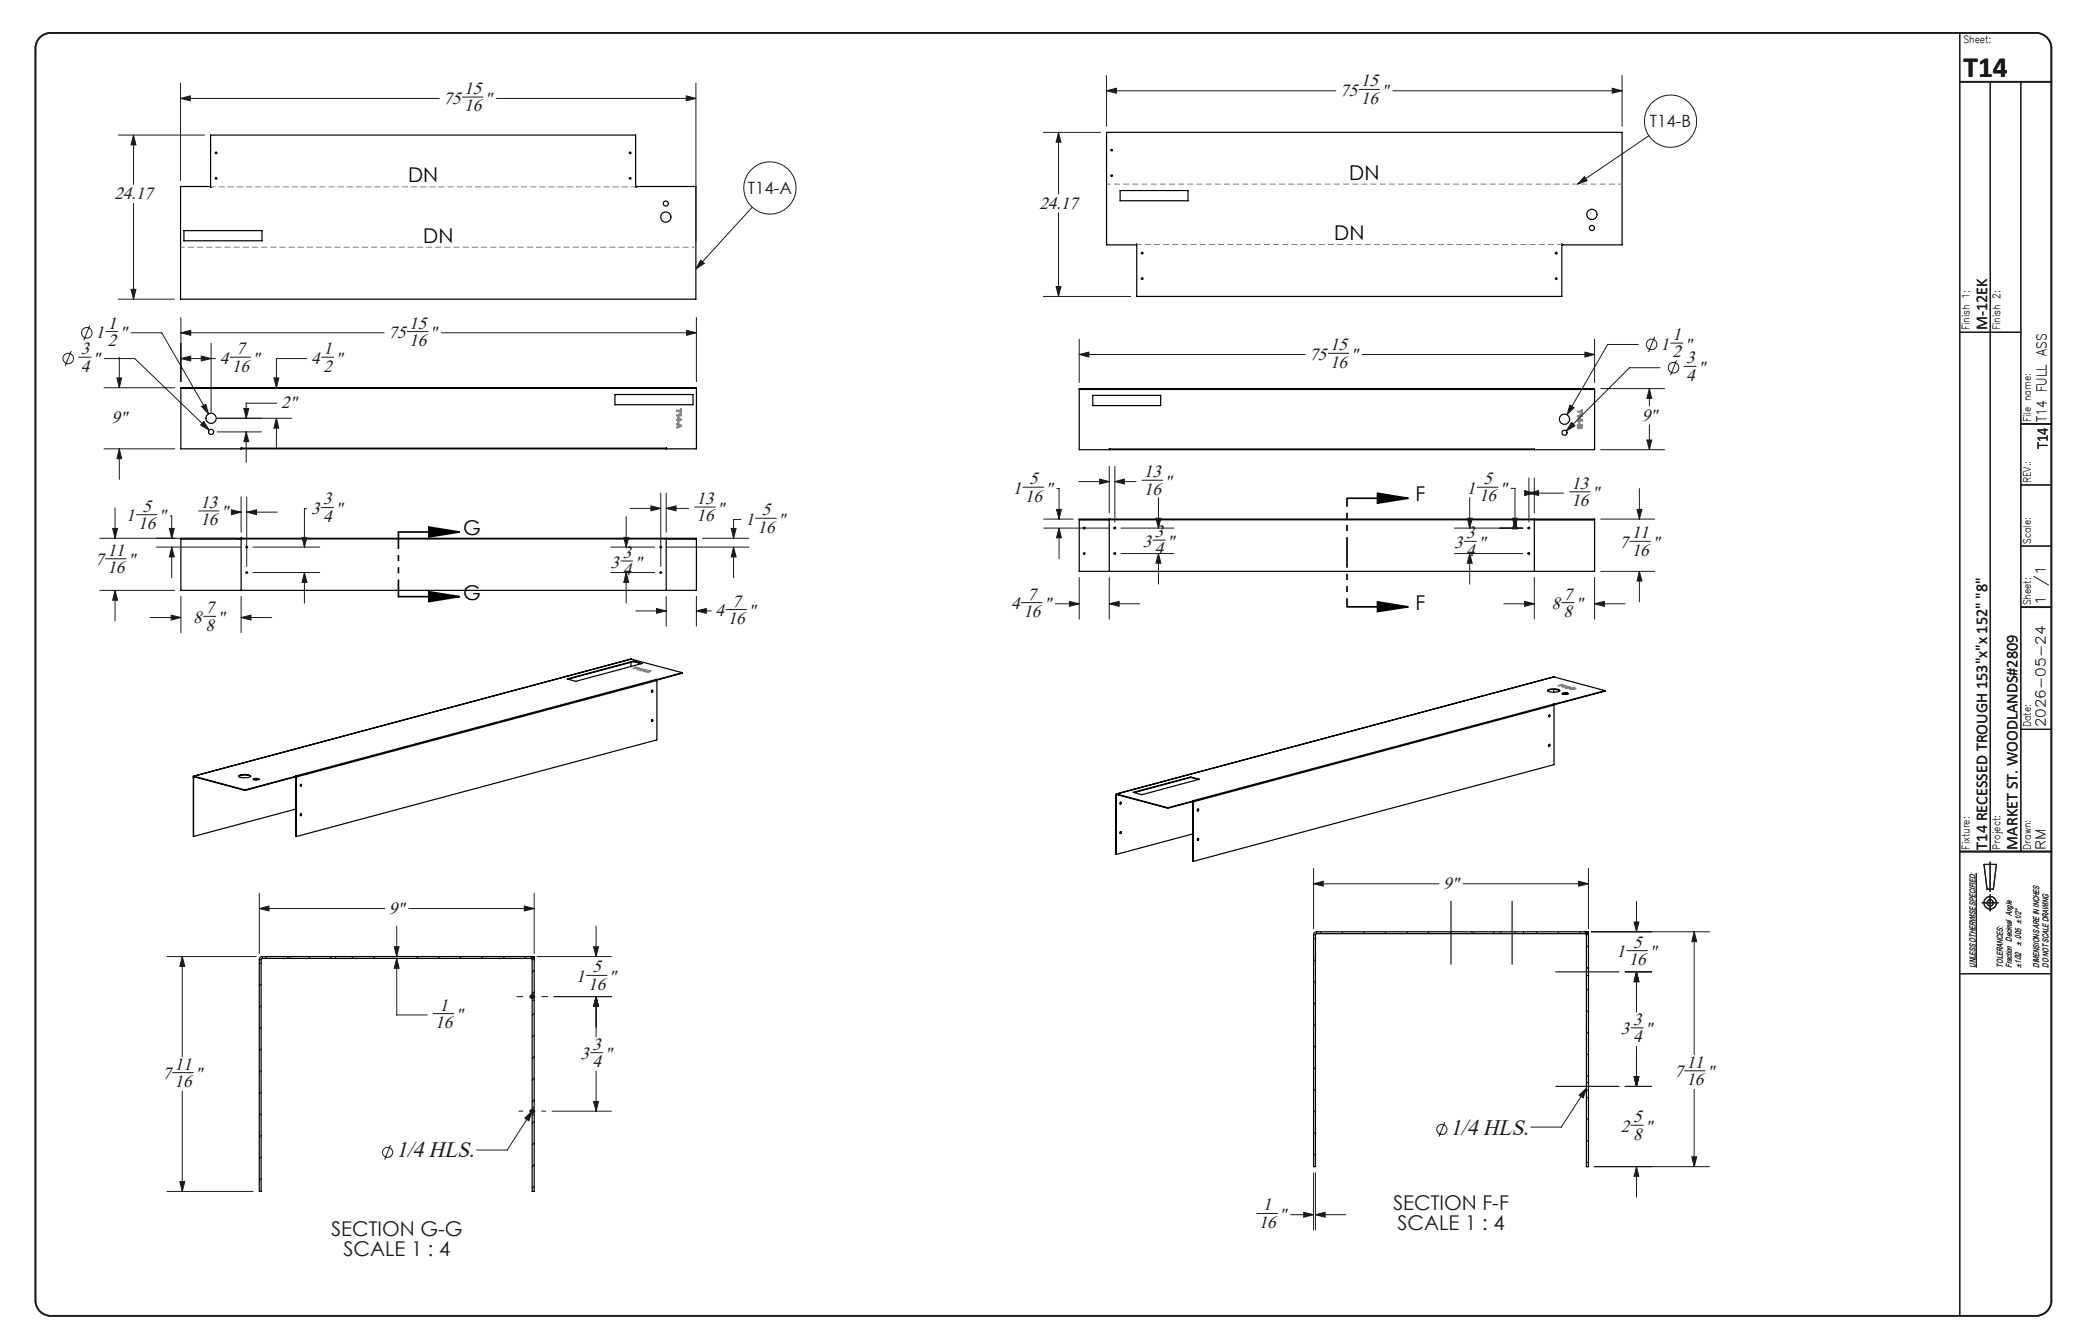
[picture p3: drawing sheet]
<svg xmlns="http://www.w3.org/2000/svg" width="432mm" height="279mm" viewBox="0 0 432 279" stroke-linecap="round" stroke-linejoin="round" font-family="sans-serif">
<g fill="none" stroke="#191924" stroke-width=".21">
<path d="M37.5 17.3v20.2M142.7 19.9l2 .6-2 .5zM144.7 17.3v32.8M230 18.9l2.1-.6v1.1zM230 15.7v10.5M230 18.9h47.7M282.5 18.6h4.3M289.6 18.9h47.6M335.2 18.3l2 .6-2 .5zM337.2 15.7v10.5M24.6 28.1h17.9M27.8 28.1l.5 2h-1.1z"/>
<path d="M27.8 28.1v10.2M37.5 20.5l2-.6v1.1zM37.5 20.5h53.8M96.1 20.2h4.3M103.2 20.5h41.5M216.9 27.5h11.9M220.1 27.5l.5 2.1h-1zM220.1 27.5v12.8M329.4 36.7l.6 .9-2 .7zM342.8 28.2l-14.8 10.1M27.8 42.3v19.9M145.7 54.1l.7 .7-1.7 1.1z"/>
<path d="M156.4 43.1l-11.7 12.8M219.6 59.6h1l-.5 2zM220.1 44.2v17.4M14.8 73l-1.3 3.1M16.4 74.3h2.5M18.7 67.6l-1.3 3.2M21.7 74.5h6.3l15.5 14.9M22 68.9h2.5M24.3 78.6h1l-.5 2zM24.6 62.2h11.7M24.8 74.3v6.3M27.2 60.1h1.1l-.5 2.1z"/>
<path d="M27.3 69.2h6.3l9.8 16.8M37.6 69.2l2.1-.5v1zM37.6 74.5l2.1-.5v1zM37.6 66v13.3M37.6 69.2h42.3M37.6 74.5h7.2M41.8 74l2.1 .5-2.1 .5zM43.9 71.4v14.3M47.8 74.3h4.3M56.9 78.6h1.1l-.5 2zM63.8 74.5h-6.3v6.1M66.9 74.3h2.5"/>
<path d="M84.7 68.9h4.3M91.7 69.2h53.1M142.7 68.7l2.1 .5-2.1 .5zM144.8 66v13.3M216.9 61.6h18.2M224.4 73.7l2-.5v1zM224.4 70.5v9M224.4 73.7h46.9M276.1 73.4h4.3M283.1 73.7h48.4M329.5 73.2l2 .5-2 .5zM331.5 70.5v9"/>
<path d="M340.6 71.6h-6.4l-8.4 14.6M344 70l-1.3 3.2M345.1 76.4h-6.3l-13.2 13.2M347.3 71.3h2.5M348.5 74.9l-1.2 3.1M350.1 76.2h2.5M21.6 80.6h14.7M21.6 93.3h14.7M24.8 93.3l.5 2.1h-1zM24.8 93.3v6.4M41.9 84.5l.9-.5 .6 2zM42.4 87.6l1.1 1.8-1.8-1z"/>
<path d="M45.2 87h15.4M45.2 89.8h9.2M50.7 84.9h1l-.5 2.1zM51.2 89.8l.5 2h-1zM51.2 89.8v6.3M57.5 87l.5 2h-1.1zM57.5 87v6.3M57.5 83.8h-6.3v3.2M228.6 99.6l2 .5-2 .5zM230.6 96.9v9.7M231.8 96.9v11.6M237.4 99.8h4.3"/>
<path d="M317.9 99.3v9.2M319 99.3v7.3M326.4 84.2l.8 .5-1.4 1.5zM326.7 87.8l.7 .7-1.8 1.1zM332.8 80.8h13.3M332.8 93.5h13.3M342.4 91.5h1l-.5 2zM342.9 80.8l.5 2h-1zM342.9 80.8v3.6M342.9 88.3v5.2M20.7 111.9h28.2M21.9 116.2h4.3"/>
<path d="M23.4 109.9h1l-.5 2zM23.9 105.6v6.3M28.4 107h4.2M32.5 113.7h17.5M35.2 109.9h1l-.5 2zM35.4 107.3h.3v4.6M35.7 113.7l.5 2.1h-1zM35.7 113.7v6.4M41.3 106.2h4.2M48.1 106l2 .5-2 .5zM48.3 106.5h1.8M50.1 103.3v7.3"/>
<path d="M51.3 106.5l2-.5v1zM51.3 103.3v14.5M51.3 106.5h6.3M52.6 113.7h13.9M52.6 119h13.9M62.8 111.7h1l-.5 2zM63.3 119l.5 2.1h-1zM63.3 119v6.4M63.7 105.8h-.4v7.9M66.8 105.5h2.5M127 113.7h9.1M127 119h9.1"/>
<path d="M129.1 116.6h2.5M129.7 111.7h1l-.5 2zM130.2 119l.5 2.1h-1zM130.2 107.4v6.3M130.2 119v6.4M131 105.7h6.4M135.3 105.2l2.1 .5-2.1 .5zM137.4 102.5v15.3M138.5 105.7l2-.5v1zM138.5 102.5v8.1M138.5 105.7h4.7M138.6 113.7h17.1"/>
<path d="M144.4 105.4h4.3M146 111.9h9.7M152 109.9h1l-.5 2zM152.5 113.7l.5 2.1h-1zM152.5 113.7v6.4M154.1 108h-1.6v3.9M157.1 107.7h4.3M212.7 101.3h4.3M217 109.8h13.5M217 107.9h6.1M219.6 105.9h1.1l-.5 2zM219.7 101.6h.5v6.3"/>
<path d="M220.2 109.8l.5 2h-1.1zM220.2 109.8v6.3M224.3 100.1h6.3M231.8 100.1l2-.5v1zM231.8 100.1h4.3M233 109.8h11M233 115.1h11M239.7 112.3h2.6M240.3 107.7h1l-.5 2.1zM240.8 115.1l.5 2h-1zM240.8 103.4v6.4M240.8 115.1v6.3"/>
<path d="M302.4 109.8h14.2M302.4 115.1h14.2M304.4 112.5h2.6M305 107.7h1.1l-.6 2.1zM305.5 115.1l.6 2h-1.1zM305.5 103.4v6.4M305.5 115.1v6.3M307.1 101.3h4.3M314.1 101.5h.9v8.3M314.4 107.7h1.1l-.5 2.1zM315 107.9l.5 2.1h-1.1zM317 102l2 .5-2 .5z"/>
<path d="M317.9 102.5l2-.5v1zM317.9 102.5h7.1M326.3 102.2h4.3M332.8 107.9h11.2M332.8 118.8h11.2M338.8 112.5h4.3M340.3 105.9h1l-.5 2zM340.8 118.8l.5 2h-1zM340.8 101.6v6.3M340.8 118.8v6.3M20.7 122.7h15.6M23.9 122.7l.5 2.1h-1z"/>
<path d="M23.9 122.7v6.4M31.3 128.4h6.3M35.6 127.9l2 .5-2 .5zM37.6 124v7.6M42.3 128.1h2.5M50.1 128.4l2.1-.5v1zM50.1 124v7.6M50.1 128.4h6.4M132.2 127h6.3M136.5 126.5l2 .5-2 .5zM138.5 124v6.2M144.8 127l2-.5v1z"/>
<path d="M144.8 124v6.2M144.8 127h3.1M150.9 126.7h4.3M212.3 125.3h4.3M219.4 125.5h5M222.3 125l2.1 .5-2.1 .5zM224.4 120.1v8.6M230.6 125.5l2.1-.5v1zM230.6 125.5h6.4M230.6 120.1v8.6M312.6 125.5h6.4M317 125l2 .5-2 .5z"/>
<path d="M319 120.1v8.6M324.7 125.3h2.5M331.5 125.5l2.1-.5v1zM331.5 120.1v8.6M331.5 125.5h6.4M34.7 198.9h18.6M37.9 198.9l.5 2h-1zM37.9 198.9v20.8M53.9 188.9l2-.6v1.1zM53.9 185.7v12.5M53.9 188.9h26.1M82 196.8h1l-.5 2.1z"/>
<path d="M82.5 199.2l.5 2.1h-1zM82.5 199.2v11.8h6.3M82.5 192.5v6.4M85 188.9h26.1M109 188.3l2.1 .6-2.1 .5zM111.1 185.7v12.5M111.7 198.9h15.4M123.4 196.8h1l-.5 2.1zM123.9 192.5v6.4M273.1 183.7l2-.5v1zM273.1 180.6v12.5M273.1 183.7h26.1"/>
<path d="M273.5 194.9l-.4 .4M273.5 199.4l-.4 .4M274.7 193.7l-.4 .4M279.2 193.7l-.4 .4M283.7 193.7l-.4 .4M288.2 193.7l-.4 .4M292.7 193.7l-.4 .4M297.1 193.7l-.3 .4M301.7 193.7l-.5 .4M304.2 183.7h26M306.1 193.7l-.3 .4M310.6 193.7l-.4 .4"/>
<path d="M315.1 193.7l-.4 .4M319.6 193.7l-.4 .4M324.1 193.7l-.4 .4M328.2 183.2l2 .5-2 .5zM328.6 193.7l-.4 .4M330.2 196.6l-.4 .4M330.2 180.6v12.5M330.8 193.7h24.6M338.2 197.6h4.3M339.7 191.7h1l-.5 2zM340.2 187.4v6.3M352.2 193.7l.5 2.1h-1z"/>
<path d="M352.2 193.7v25.6M410.9 181.5v19.6M90.1 210.7h4.3M115.2 207.2h11.9M121.9 202.8h4.3M122.8 218.8h2.5M123.9 207.2l.5 2h-1zM123.9 207.2v8.3M273.5 203.9l-.4 .4M273.5 208.4l-.4 .4M273.5 212.9l-.4 .4M273.5 217.4l-.4 .4"/>
<path d="M330.2 201l-.4 .4M330.2 205.6l-.4 .4M330.2 210l-.4 .4M330.2 214.5l-.4 .4M330.2 219l-.4 .4M337.9 202h5.5M339.1 213.7h2.5M340.2 202l.5 2.1h-1zM340.2 202v8.4M340.2 217.5v8.3M35.9 223h4.3M37.9 226.8v20.9"/>
<path d="M81.2 238.1l-1.2 3M109.1 232.4l1.5-1.4-.6 2zM110.6 231l-5.2 8.1h-6.3M114.8 231h12.3M123.4 229h1l-.5 2zM123.9 222.7v8.3M273.5 221.9l-.4 .4M273.5 226.4l-.4 .4M273.5 230.9l-.4 .4M273.5 235.4l-.4 .4M273.5 239.9l-.4 .3M300.4 233.3l-1.2 3"/>
<path d="M328.3 227.7l1.5-1.5-.7 2zM329.8 226.2l-5.2 8.1h-6.4M330.2 223.5l-.4 .4M330.2 228l-.4 .4M330.2 232.5l-.4 .4M330.2 237l-.4 .4M337.9 225.8h5.5M339.1 233.9h2.5M339.7 223.8h1l-.5 2zM350.2 222.6h4.3M352.2 226.4v16.1M34.7 247.7h17.9"/>
<path d="M37.4 245.6h1l-.5 2.1zM261.3 252.3h4.3M268.3 252.5h4.8M271 252l2.1 .5-2.1 .5zM273.1 243.8v11.9M273.5 252.5l2-.5v1zM273.5 243.8v11.9M273.5 252.5h6.3M330.2 241.5l-.4 .4M331.5 242.5h23.9M340.2 242.5l.5 2h-1zM340.2 242.5v6.4"/>
<path d="M351.7 240.5h1l-.5 2z"/>
<circle cx="160.1" cy="39.1" r="5.4"/>
<circle cx="347.3" cy="25.2" r="5.4"/>
<circle cx="14.2" cy="74.5" r="1.09"/>
<circle cx="18.1" cy="69.2" r="1.1"/>
<circle cx="343.4" cy="71.6" r="1.09"/>
<circle cx="347.9" cy="76.4" r="1.09"/>
<circle cx="80.6" cy="239.6" r="1.05"/>
<circle cx="299.8" cy="234.8" r="1.05"/>
</g>
<g fill="none" stroke="#191924" stroke-width=".25">
<path d="M407.4 6.8v266.7M413.8 17v160M420.1 17v160M407.4 69.1h12.7M420.1 113.5h6.4M420.1 100.8h6.4M420.1 151.6h6.4M407.4 177h19.1M412.5 179.7h2.5l-.6 5.2h-1.3zM413.7 179.2v6.1M301.7 187.4v13M314.4 187.4v13"/>
<path d="M412.1 187.7h3.3M413.7 186v3.4M323.5 202h13.1M407.4 202.4h19.1M323.5 225.8h13.1"/>
<circle cx="413.7" cy="187.7" r=".66"/>
<circle cx="413.8" cy="187.7" r="1.29"/>
</g>
<path d="M8.2 7.9a3.3 3.3 0 0 1 2.3-1.1h412.8a3.2 3.2 0 0 1 3.2 3.2v260.4a3.2 3.2 0 0 1-3.2 3.1h-412.8a3.2 3.2 0 0 1-3.1-3.1v-260.4a3.2 3.2 0 0 1 .8-2.1zM407.4 17h19.1M420.1 88.1h6.4M420.1 126.2h6.4M407.4 177h19.1" fill="none" stroke="#191924" stroke-width=".35"/>
<g fill="none" stroke="#000" stroke-width=".25">
<path d="M43.8 38.9h.1M43.8 38.8h-6.3v23.4h107.2v-23.4h-12.5M43.8 38.9v-10.8h88.4v10.8M132.2 38.9h.1M232.9 39.6h14.1v2.1h-14.1zM38.2 47.9h16.3v2.2h-16.3zM324.7 50.8h.1M324.7 50.8v10.8h-88.4v-10.8v.1h-6.3v-23.4h107.2v23.4h-12.5M37.6 80.8v-.2h107.2v.2M37.6 80.8v12.5h107.2v-12.5M37.6 80.8h107.2M50.1 93.2h.1"/>
<path d="M50.1 93.2v.1zM50.1 93.2h88.4M127.8 82h16.3v2.1h-16.3zM138.5 93.2v.1zM224.4 81v-.2h107.1v.2M224.4 81h107.1M224.4 81v12.5h107.1v-12.5M227.2 82.2h14.1v2.1h-14.1zM230.6 93.3h.1M230.6 93.3v.2zM230.6 93.3h88.4v.2M319 93.3v.2"/>
<path d="M37.6 112h.1M37.6 112h107.2M37.6 112v10.7h107.2v-10.7M37.6 112h12.5M50.1 111.9v10.8M50.1 112h.1M50.1 111.9h.1M50.1 111.9v.1M144.8 112l-6.3-.1v10.8M144.8 112h.1M224.4 107.9h107.1v10.9h-107.1zM230.6 107.9v.2"/>
<path d="M230.6 108h.1M230.6 107.9h.1M230.6 108l-6.2 .1h107.1l-12.5-.1M230.6 107.9v10.9M319 107.9v10.9M319 107.9v.1M131.2 137h.1M131.2 137.7v.9M131.2 137l-90.9 24.4M131.2 137l10.7 2.8M131.7 137.4v.1M131.7 137.5l-13.6 3.7"/>
<path d="M131.7 137.5l1.6 .5M141.9 139.8l-5.3 1.5M141.9 139.8l-5.3 1.6M117.9 141.1l13.8-3.7 1.8 .5-13.8 3.7zM135.6 143.5l-.1 .4M135.6 149.6l-.1 .4M136.4 141.3l.2 .2M136.4 141.3l-74.9 20M136.5 141.3h.1M136.5 141.4h.1M136.6 141.5l-75 20M136.6 141.3v.1"/>
<path d="M136.6 141.5v12.3l-75 20.1M321.7 143.6a2.92 2.92 0 0 1 2.5 0M321.8 143.4a2.88 2.88 0 0 1 2.5 .2 2.58 2.58 0 0 1-2.6-.1zM322.1 148.6l-.1 .4M322.1 154.7l-.1 .4M322.9 146.4l.2 .2M322.9 146.4l-74.9 20.1M323 146.4h.1M323 146.4h-.1M323 140.7h.1M323 143.3v.6M323 140.7l-90.9 24.4"/>
<path d="M323 140.7l10.7 2.9M323 146.5h.1M323.1 146.6l-75 20.1M323.1 146.6v12.4l-75 20.1M323.1 146.4v.1M324.8 144.2l.2-.2 1 .2a1.23 1.23 0 0 1-1.2 0zM324.8 144.3l.2-.2 1 .2M333.7 143.6l-10.6 2.8M333.7 143.6l-10.6 2.9M40.2 161.5h.2M40.2 161.5l.1 12.4M40.3 161.4l-.1 .1"/>
<path d="M40.3 161.5v12.4M40.3 161.5l10.6 2.8M40.3 161.4v.1M40.3 161.4l10.6 2.8M49.6 161.3a2.65 2.65 0 0 1 2.5 .1 2.83 2.83 0 0 1-2.5 0zM49.6 161.4a2.92 2.92 0 0 1 2.5 0M50.9 164.2v.1M52.6 162l.1-.1a.83 .83 0 0 1 1.1 .2l-.7 .1zM52.7 162l.3-.1 .9 .1M61.5 161.3v.1M61.5 161.3l.1 .1M61.5 161.5h.1"/>
<path d="M61.5 161.5l.1 12.4M61.5 168.2l-21.2 5.7M61.6 161.4v.1M61.6 161.4l-10.7 2.8M61.6 161.4l-10.7 2.9M61.6 161.5v12.4M62.5 163.1l.1 .1-.2 .2M62.5 169.2l.1 .1-.2 .2M232 165.2h.1M232 165.2l.1 12.4M232.1 165.2v12.4M232.1 165.1l-.1 .1"/>
<path d="M232.1 165.2h.1M232.1 165.1l10.7 2.8M232.1 165.2l10.7 2.8M232.1 165.1v.1M232.2 165.2h-.1M233 166.8v.2l-.1 .1M233 172.9v.2l-.1 .2M235.6 164.7l11.9-3.2 1.8 .5-11.9 3.2zM242.8 167.9v.1M247.5 161.5v.1M247.5 161.6l-11.7 3.2M247.5 161.6l1.7 .5"/>
<path d="M248 166.5h.1M248 166.7h.1M248 166.7l.1 12.4M248 173.4l-15.9 4.2M248.1 166.6v.1M248.1 166.5l-5.3 1.4M248.1 166.5l-5.3 1.5M248.1 166.7v12.4M249.1 168.2v.2l-.1 .2M249.1 174.3v.2l-.1 .2M110.4 198.9a.66 .66 0 0 1 .7 .6v48.2h-.5v-48.3l-.1-.2-56.1 .1-.1 48.4h-.4v-48.2a.6 .6 0 0 1 .6-.6h56.6l-.1 .3M329.6 193.7a.66 .66 0 0 1 .6 .6v48.2h-.4v-48.2l-.2-.2h-56l-.1 .2v48.2h-.4v-48.2a.6 .6 0 0 1 .6-.6h56.5v.4"/>
<circle cx="44.9" cy="37.1" r=".16"/>
<circle cx="44.9" cy="31.8" r=".16"/>
<circle cx="131" cy="37.1" r=".16"/>
<circle cx="131" cy="31.8" r=".16"/>
<circle cx="231.1" cy="31.2" r=".18"/>
<circle cx="231.1" cy="36.5" r=".18"/>
<circle cx="138.4" cy="45.1" r="1.06"/>
<circle cx="138.4" cy="42.3" r=".53"/>
<circle cx="237.5" cy="57.9" r=".19"/>
<circle cx="237.5" cy="52.6" r=".19"/>
<circle cx="323.5" cy="52.6" r=".19"/>
<circle cx="323.5" cy="57.9" r=".19"/>
<circle cx="330.9" cy="44.6" r="1.05"/>
<circle cx="330.9" cy="47.4" r=".52"/>
<circle cx="43.9" cy="89.8" r=".52"/>
<circle cx="43.9" cy="87" r="1.06"/>
<circle cx="325.3" cy="87.1" r="1.06"/>
<circle cx="325.3" cy="90" r=".53"/>
<circle cx="51.3" cy="119" r=".18"/>
<circle cx="51.3" cy="113.7" r=".18"/>
<circle cx="137.4" cy="119" r=".18"/>
<circle cx="137.4" cy="113.7" r=".18"/>
<circle cx="225.4" cy="109.8" r=".19"/>
<circle cx="225.4" cy="115.1" r=".19"/>
<circle cx="231.8" cy="115.1" r=".17"/>
<circle cx="231.8" cy="109.8" r=".17"/>
<circle cx="317.9" cy="115.1" r=".17"/>
<circle cx="317.9" cy="109.8" r=".17"/>
<circle cx="135.5" cy="143.7" r=".2"/>
<circle cx="135.5" cy="149.8" r=".18"/>
<circle cx="322.1" cy="148.8" r=".18"/>
<circle cx="322.1" cy="154.9" r=".2"/>
<circle cx="62.5" cy="163.3" r=".18"/>
<circle cx="62.5" cy="169.4" r=".18"/>
<circle cx="233" cy="173.1" r=".18"/>
<circle cx="233" cy="167" r=".19"/>
<circle cx="249.1" cy="174.5" r=".18"/>
<circle cx="249.1" cy="168.4" r=".18"/>
</g>
<g fill="none" stroke="#000" stroke-width=".21" stroke-dasharray="1.3 .6" stroke-linecap="butt">
<path d="M53.9 199.5h.4M54.6 199.2v-.4M60.3 199.2v-.4M69.8 199.2v-.4M110.4 198.8v.4M110.4 199.2h.6M273.5 194.3h-.4M273.7 193.7v.4M296.9 193.7v.4M306.4 194.1v-.4M312 193.7v.4M316.7 194.1v-.4"/>
<path d="M329.6 194.1v-.4M330.2 194.1h-.6M330.2 194.3h-.4M110.7 208h.4M111.1 206.4h-.4M329.8 202.8h.4M330.2 201.2h-.4M110.7 231.8h.4M111.1 230.2h-.4M329.8 226.6h.4M330.2 225h-.4"/>
</g>
<g fill="none" stroke="#000" stroke-width=".21">
<path d="M55.5 198.9l-.4 .3M60 198.9l-.4 .3M64.5 198.9l-.4 .3M69 198.9l-.4 .3M73.5 198.9l-.4 .3M78 198.9l-.4 .3M87 198.9l-.4 .3M91.4 198.9l-.3 .3M95.9 198.9l-.4 .3M100.4 198.9l-.4 .3M104.9 198.9l-.4 .3M109.4 198.9l-.4 .3"/>
<path d="M54.3 200.1l-.4 .4M54.3 204.6l-.4 .4M54.3 209.1l-.4 .4M54.3 213.6l-.4 .4M54.3 218.1l-.4 .4M111.1 201.7l-.5 .4M111.1 206.2l-.5 .4M111.1 210.7l-.5 .4M111.1 215.2l-.5 .4M111.1 219.7l-.5 .4M54.3 222.6l-.4 .4M54.3 227l-.4 .4"/>
<path d="M54.3 231.5l-.4 .4M54.3 236l-.4 .4M111.1 224.2l-.5 .4M111.1 228.7l-.5 .4M111.1 233.2l-.5 .3M111.1 237.6l-.5 .5M54.3 240.5l-.4 .4M54.3 245l-.4 .4M111.1 242.1l-.5 .4M111.1 246.6l-.5 .4"/>
</g>
<path d="M82.8 110.6h12.7M89.1 109.6l6.4 1-6.4 1zM280 103.6h12.7M286.4 102.6l6.3 1-6.3 1zM82.8 124h12.7M89.1 123l6.4 1-6.4 1.1zM280 126.2h12.7M286.4 125.1l6.3 1.1-6.3 .9z" fill="none" stroke="#000" stroke-width=".35"/>
<path d="M110.1 207.2h1.1M110.3 206.8l.7 .7M110.6 206.7v1M111 206.8l-.7 .7M110.1 231h1.1M110.3 230.6l.7 .8M110.6 230.5v1M111 230.6l-.7 .8" fill="none" stroke="#191924" stroke-width=".5"/>
<g fill="none" stroke="#808080" stroke-width=".25">
<path d="M140.7 86.3h.7l-.2-.3 .1-.1 .4 .5-1 .1zM140.7 88.1l.9 .2 .1 .3-1 .4v-.2l.2-.1v-.4h-.2zM140.7 85.3h.8l.1-.3 .1 .8h-.2v-.3h-.8zM140.9 86.7l.8 .6-.7 .1v.1l-.3-.1v-.2h.2zM141 87.6h.1v.4l-.2-.1zM141 86.9l.4 .3h-.4zM141.1 88.4l.4 .1-.4 .2zM327.9 85.5h.9v-.3h.1l.1 .7-.2 .1v-.3h-.8zM327.9 86.5l.7-.1-.1-.2 .2-.1 .3 .5h-1zM328 88.3h.9l.1 .5a.27 .27 0 0 1-.2 .2 .27 .27 0 0 1-.3-.1l-.1 .2-.4-.1zM328.2 88.5h.2v.4l-.2-.1zM328.2 86.9l.7 .4 .1 .2h-.7v.2l-.3-.2z"/>
<path d="M328.3 87.7l.1 .1v.4l-.2-.2zM328.3 87.1l.4 .2h-.4zM328.6 88.5h.2v.3h-.2zM131.6 139l.7-.2-.2-.1 .8 .2zM132.4 139.2l.6-.2h-.3h.7zM133 139.2h1.2l-.5 .2h-.5l.1-.1zM133.3 139.2h.5zM133.8 139.4l.4 .1zM134 139.6l1.2-.1-.4 .3zM134.5 139.6l.5-.1zM323.9 142.5l.7-.1-.3-.1 .8 .2zM324.9 142.6h.7l-.9 .2 .6-.2z"/>
<path d="M325.3 142.8h1.1l-.5 .2h-.4l.1-.1zM325.5 142.8h.6zM326.1 143l.4 .1zM326.3 143.2l.9-.2 .4 .2-.9 .1zM326.6 143.2l.5 .1zM327 143.1l.4 .1z"/>
</g>
<path d="M82.8 110.6v13.4" fill="none" stroke="#000" stroke-width=".35" stroke-dasharray="6.3 1.3 1.3 1.3 1.3 1.3" stroke-dashoffset="2.8" stroke-linecap="butt"/>
<path d="M280 103.6v22.5" fill="none" stroke="#000" stroke-width=".35" stroke-dasharray="6.3 1.3 1.3 1.3 1.3 1.3" stroke-dashoffset="4.6" stroke-linecap="butt"/>
<path d="M107.4 207.2h6.5" fill="none" stroke="#191924" stroke-width=".21" stroke-dasharray="15.2 1.3 1.3 1.3" stroke-dashoffset="13.9" stroke-linecap="butt"/>
<path d="M107.8 231h5.7" fill="none" stroke="#191924" stroke-width=".21" stroke-dasharray="15.2 1.3 1.3 1.3" stroke-dashoffset="14.3" stroke-linecap="butt"/>
<path d="M230.1 38.3h107.1M144.7 51.4h-107.2" fill="none" stroke="#808080" stroke-width=".21" stroke-dasharray="1.3 .6" stroke-dashoffset=".4" stroke-linecap="butt"/>
<path d="M43.8 38.8h88.4M324.7 50.8h-88.4" fill="none" stroke="#808080" stroke-width=".21" stroke-dasharray="1.3 .6" stroke-dashoffset=".3" stroke-linecap="butt"/>
<path d="M89.1 109.6l6.4 1-6.4 1zM89.1 123l6.4 1-6.4 1.1zM286.4 102.6l6.3 1-6.3 1zM286.4 125.1l6.3 1.1-6.3 .9z" fill="#000"/>
<g fill="#191924">
<path d="M142.7 19.9l2 .6-2 .5zM37.5 20.5l2-.6v1.1zM27.2 60.1h1.1l-.5 2.1zM27.8 28.1l.5 2h-1.1zM219.6 59.6h1l-.5 2zM220.1 27.5l.5 2.1h-1zM335.2 18.3l2 .6-2 .5zM230 18.9l2.1-.6v1.1z"/>
<path d="M109.1 232.4l1.5-1.4-.6 2zM328.3 227.7l1.5-1.5-.7 2z"/>
<path d="M145.7 54.1l.7 .7-1.7 1.1zM329.4 36.7l.6 .9-2 .7z"/>
<path d="M24.3 78.6h1l-.5 2zM24.8 93.3l.5 2.1h-1zM142.7 68.7l2.1 .5-2.1 .5zM37.6 69.2l2.1-.5v1zM41.9 84.5l1.5 1.5-.6-2zM42.4 87.6l-.7 .8 1.8 1zM57.5 87l.5 2h-1.1zM56.9 78.6h1.1l-.5 2zM50.7 84.9h1l-.5 2.1zM51.2 89.8l.5 2h-1zM41.8 74l2.1 .5-2.1 .5zM37.6 74.5l2.1-.5v1zM123.9 207.2l.5 2h-1zM123.4 229h1l-.5 2zM123.9 207.2l.5 2h-1zM123.4 196.8h1l-.5 2.1zM329.5 73.2l2 .5-2 .5zM224.4 73.7l2-.5v1zM342.9 80.8l.5 2h-1zM342.4 91.5h1l-.5 2zM326.4 84.2l-.6 2 1.4-1.5zM326.7 87.8l-1.1 1.8 1.8-1.1z"/>
<path d="M35.2 109.9h1l-.5 2zM35.7 113.7l.5 2.1h-1zM62.8 111.7h1l-.5 2zM63.3 119l.5 2.1h-1zM51.3 106.5l2-.5v1zM48.1 106l2 .5-2 .5zM50.1 128.4l2.1-.5v1zM35.6 127.9l2 .5-2 .5zM136.5 126.5l2 .5-2 .5zM144.8 127l2-.5v1zM135.3 105.2l2.1 .5-2.1 .5zM138.5 105.7l2-.5v1zM129.7 111.7h1l-.5 2zM130.2 119l.5 2.1h-1zM152.5 113.7l.5 2.1h-1zM152 109.9h1l-.5 2zM23.4 109.9h1l-.5 2zM23.9 122.7l.5 2.1h-1zM109 188.3l2.1 .6-2.1 .5zM53.9 188.9l2-.6v1.1zM37.9 198.9l.5 2h-1zM37.4 245.6h1l-.5 2.1zM82 196.8h1l-.5 2.1zM82.5 199.2l.5 2.1h-1zM331.5 125.5l2.1-.5v1zM317 125l2 .5-2 .5zM230.6 125.5l2.1-.5v1zM222.3 125l2.1 .5-2.1 .5zM240.3 107.7h1l-.5 2.1zM240.8 115.1l.5 2h-1zM231.8 100.1l2-.5v1zM228.6 99.6l2 .5-2 .5zM220.2 109.8l.5 2h-1.1zM219.6 105.9h1.1l-.5 2zM305 107.7h1.1l-.6 2.1zM305.5 115.1l.6 2h-1.1zM317.9 102.5l2-.5v1zM317 102l2 .5-2 .5zM314.4 107.7h1.1l-.5 2.1zM315 107.9l.5 2.1h-1.1zM340.3 105.9h1l-.5 2zM340.8 118.8l.5 2h-1zM340.2 202l.5 2.1h-1zM339.7 223.8h1l-.5 2zM340.2 202l.5 2.1h-1zM339.7 191.7h1l-.5 2zM339.7 223.8h1l-.5 2zM340.2 242.5l.5 2h-1zM351.7 240.5h1l-.5 2zM352.2 193.7l.5 2.1h-1zM273.1 183.7l2-.5v1zM328.2 183.2l2 .5-2 .5zM271 252l2.1 .5-2.1 .5zM273.5 252.5l2-.5v1z"/>
</g>
<text font-size="6.1" fill="#191924" x="408.2" y="16.1">T14</text>
<g font-size="4.7" fill="#191924">
<text x="301.5" y="235.8">1/4 HLS.</text>
<text x="82.3" y="240.6">1/4 HLS.</text>
</g>
<g font-size="4.2">
<text x="84.8" y="37.9">DN</text>
<text x="280.5" y="37.3">DN</text>
<text x="88" y="50.5">DN</text>
<text x="277.4" y="49.9">DN</text>
<text x="294.3" y="104.3">F</text>
<text x="96.3" y="111.3">G</text>
<text x="96.3" y="124.7">G</text>
<text x="294.3" y="126.8">F</text>
</g>
<g font-size="4.2" fill="#191924">
<text x="289.6" y="251.6">SECTION F-F</text>
<text x="68.9" y="257">SECTION G-G</text>
<text x="290.5" y="255.8">SCALE 1 : 4</text>
<text x="71.4" y="261.2">SCALE 1 : 4</text>
</g>
<g font-size="3.7" fill="#191924">
<text x="282.9" y="18">15</text>
<text x="92.2" y="21.6">75</text>
<text x="96.5" y="23.2">16</text>
<text x="96.5" y="19.6">15</text>
<text x="100.8" y="21.6">&quot;</text>
<text x="278.6" y="20">75</text>
<text x="282.9" y="21.6">16</text>
<text x="287.2" y="20">&quot;</text>
<text x="23.8" y="41.4">24.17</text>
<text x="216.1" y="43.4">24.17</text>
<text x="19.9" y="70.3">1</text>
<text x="22.4" y="71.9">2</text>
<text x="22.4" y="68.3">1</text>
<text x="24.9" y="70.3">&quot;</text>
<text x="80.8" y="70.3">75</text>
<text x="85.1" y="68.3">15</text>
<text x="85.1" y="71.9">16</text>
<text x="89.4" y="70.3">&quot;</text>
<text x="347.7" y="70.7">1</text>
<text x="16.8" y="77.2">4</text>
<text x="16.8" y="73.6">3</text>
<text x="19.3" y="75.6">&quot;</text>
<text x="45.7" y="75.6">4</text>
<text x="48.2" y="77.2">16</text>
<text x="49.1" y="73.6">7</text>
<text x="52.5" y="75.6">&quot;</text>
<text x="64.7" y="75.6">4</text>
<text x="67.2" y="77.2">2</text>
<text x="67.2" y="73.6">1</text>
<text x="69.8" y="75.6">&quot;</text>
<text x="272.2" y="74.8">75</text>
<text x="276.5" y="72.8">15</text>
<text x="276.5" y="76.4">16</text>
<text x="280.8" y="74.8">&quot;</text>
<text x="345.2" y="72.7">1</text>
<text x="347.7" y="74.3">2</text>
<text x="350.2" y="72.7">&quot;</text>
<text x="350.5" y="75.5">3</text>
<text x="353" y="77.5">&quot;</text>
<text x="350.5" y="79.2">4</text>
<text x="23.2" y="87.9">9&quot;</text>
<text x="58.5" y="84.9">2&quot;</text>
<text x="341.3" y="87.4">9&quot;</text>
<text x="214" y="100.7">5</text>
<text x="237.8" y="99.2">13</text>
<text x="242.1" y="101.2">&quot;</text>
<text x="308.4" y="100.6">5</text>
<text x="326.7" y="101.6">13</text>
<text x="29.6" y="106.4">5</text>
<text x="41.7" y="105.6">13</text>
<text x="46" y="107.6">&quot;</text>
<text x="64.7" y="106.9">3</text>
<text x="67.2" y="104.9">3</text>
<text x="69.7" y="106.9">&quot;</text>
<text x="144.8" y="104.8">13</text>
<text x="149.1" y="106.8">&quot;</text>
<text x="158.4" y="107.1">5</text>
<text x="210.6" y="102.7">1</text>
<text x="213.1" y="104.3">16</text>
<text x="217.4" y="102.7">&quot;</text>
<text x="237.8" y="102.8">16</text>
<text x="305" y="102.6">1</text>
<text x="307.5" y="104.3">16</text>
<text x="311.8" y="102.6">&quot;</text>
<text x="326.7" y="105.2">16</text>
<text x="331" y="103.6">&quot;</text>
<text x="26.2" y="108.4">1</text>
<text x="28.8" y="110">16</text>
<text x="33" y="108.4">&quot;</text>
<text x="41.7" y="109.2">16</text>
<text x="67.2" y="108.5">4</text>
<text x="144.8" y="108.4">16</text>
<text x="155" y="109.1">1</text>
<text x="157.5" y="110.7">16</text>
<text x="161.8" y="109.1">&quot;</text>
<text x="237.6" y="113.7">3</text>
<text x="240.1" y="111.7">3</text>
<text x="242.6" y="113.7">&quot;</text>
<text x="302.3" y="113.9">3</text>
<text x="304.8" y="111.9">3</text>
<text x="307.4" y="113.9">&quot;</text>
<text x="336.7" y="113.9">7</text>
<text x="339.2" y="111.9">11</text>
<text x="343.5" y="113.9">&quot;</text>
<text x="19.8" y="117.5">7</text>
<text x="22.3" y="119.1">16</text>
<text x="22.3" y="115.5">11</text>
<text x="26.6" y="117.5">&quot;</text>
<text x="126.9" y="118">3</text>
<text x="129.5" y="116">3</text>
<text x="129.5" y="119.6">4</text>
<text x="132" y="118">&quot;</text>
<text x="240.1" y="115.3">4</text>
<text x="304.8" y="115.5">4</text>
<text x="339.2" y="115.5">16</text>
<text x="213.6" y="124.6">7</text>
<text x="325.1" y="124.6">7</text>
<text x="40.2" y="129.5">8</text>
<text x="42.7" y="131.1">8</text>
<text x="42.7" y="127.5">7</text>
<text x="45.2" y="129.5">&quot;</text>
<text x="148.8" y="128.1">4</text>
<text x="151.3" y="129.7">16</text>
<text x="152.2" y="126.1">7</text>
<text x="155.6" y="128.1">&quot;</text>
<text x="210.2" y="126.6">4</text>
<text x="212.8" y="128.2">16</text>
<text x="217" y="126.6">&quot;</text>
<text x="322.5" y="126.6">8</text>
<text x="325.1" y="128.2">8</text>
<text x="327.6" y="126.6">&quot;</text>
<text x="300" y="184.8">9&quot;</text>
<text x="80.9" y="190">9&quot;</text>
<text x="339.5" y="197">5</text>
<text x="123.2" y="202.1">5</text>
<text x="336.1" y="199">1</text>
<text x="338.6" y="200.6">16</text>
<text x="342.9" y="199">&quot;</text>
<text x="119.8" y="204.1">1</text>
<text x="122.3" y="205.7">16</text>
<text x="126.6" y="204.1">&quot;</text>
<text x="90.5" y="213.7">16</text>
<text x="91.4" y="210.1">1</text>
<text x="94.8" y="212.1">&quot;</text>
<text x="337" y="215.1">3</text>
<text x="339.5" y="213.1">3</text>
<text x="342" y="215.1">&quot;</text>
<text x="120.7" y="220.2">3</text>
<text x="123.2" y="218.2">3</text>
<text x="123.2" y="221.8">4</text>
<text x="125.7" y="220.2">&quot;</text>
<text x="339.5" y="216.7">4</text>
<text x="350.6" y="222">11</text>
<text x="33.8" y="224.4">7</text>
<text x="36.3" y="226">16</text>
<text x="36.3" y="222.4">11</text>
<text x="40.6" y="224.4">&quot;</text>
<text x="348.1" y="224">7</text>
<text x="350.6" y="225.6">16</text>
<text x="354.9" y="224">&quot;</text>
<text x="339.5" y="233.3">5</text>
<text x="337" y="235.3">2</text>
<text x="339.5" y="236.9">8</text>
<text x="342" y="235.3">&quot;</text>
<text x="262.6" y="251.6">1</text>
<text x="261.7" y="255.2">16</text>
<text x="266" y="253.6">&quot;</text>
</g>
<g font-size="3.5" fill="#191924">
<text x="343" y="26.4">T14-B</text>
<text x="155.5" y="40.3">T14-A</text>
</g>
<g font-size="3.4" fill="#191924">
<text x="413.1" y="68.7" transform="rotate(-90 413.1 68.7)">M-12EK</text>
<text x="425.7" y="93.4" transform="rotate(-90 425.7 93.4)">T14</text>
<text x="413.1" y="176.6" transform="rotate(-90 413.1 176.6)">T14 RECESSED TROUGH 153&quot;x&quot;x 152&quot; &quot;8&quot;</text>
<text x="419.4" y="176.6" transform="rotate(-90 419.4 176.6)">MARKET ST. WOODLANDS#2809</text>
</g>
<g font-size="2.8" fill="#191924">
<text x="425.5" y="87.7" transform="rotate(-90 425.5 87.7)">T14 FULL ASS</text>
<text x="425.2" y="125.8" transform="rotate(-90 425.2 125.8)">1</text>
<text x="425.2" y="121.7" transform="rotate(-90 425.2 121.7)">/1</text>
<text x="425.2" y="151.2" transform="rotate(-90 425.2 151.2)">2026-05-24</text>
<text x="425.2" y="176.6" transform="rotate(-90 425.2 176.6)">RM</text>
</g>
<g font-size="2.1" fill="#191924">
<text x="408.2" y="8.9">Sheet:</text>
<text x="409.5" y="68.7" transform="rotate(-90 409.5 68.7)">Finish 1:</text>
<text x="415.8" y="68.7" transform="rotate(-90 415.8 68.7)">Finish 2:</text>
<text x="422.2" y="87.7" transform="rotate(-90 422.2 87.7)">File name:</text>
<text x="422.2" y="100.4" transform="rotate(-90 422.2 100.4)">REV.:</text>
<text x="422.2" y="113.1" transform="rotate(-90 422.2 113.1)">Scale:</text>
<text x="422.2" y="125.8" transform="rotate(-90 422.2 125.8)">Sheet:</text>
<text x="422.2" y="151.2" transform="rotate(-90 422.2 151.2)">Date:</text>
<text x="409.5" y="176.6" transform="rotate(-90 409.5 176.6)">Fixture:</text>
<text x="415.8" y="176.6" transform="rotate(-90 415.8 176.6)">Project:</text>
<text x="422.2" y="176.6" transform="rotate(-90 422.2 176.6)">Drawn:</text>
</g>
<g font-size="1.7" fill="#191924">
<text x="420.2" y="196.6" transform="rotate(-90 420.2 196.6)">± .005 ±1/2°</text>
<text x="410.7" y="201.1" transform="rotate(-90 410.7 201.1)">UNLESS OTHERWISE SPECIFIED:</text>
<text x="416.4" y="201.1" transform="rotate(-90 416.4 201.1)">TOLERANCES:</text>
<text x="418.3" y="201.1" transform="rotate(-90 418.3 201.1)">Fraction Decimal Angle</text>
<text x="420.2" y="201.1" transform="rotate(-90 420.2 201.1)">±1/32</text>
<text x="424" y="201.1" transform="rotate(-90 424 201.1)">DIMENSIONS ARE IN INCHES</text>
<text x="425.9" y="201.1" transform="rotate(-90 425.9 201.1)">DO NOT SCALE DRAWING</text>
</g>
</svg>
